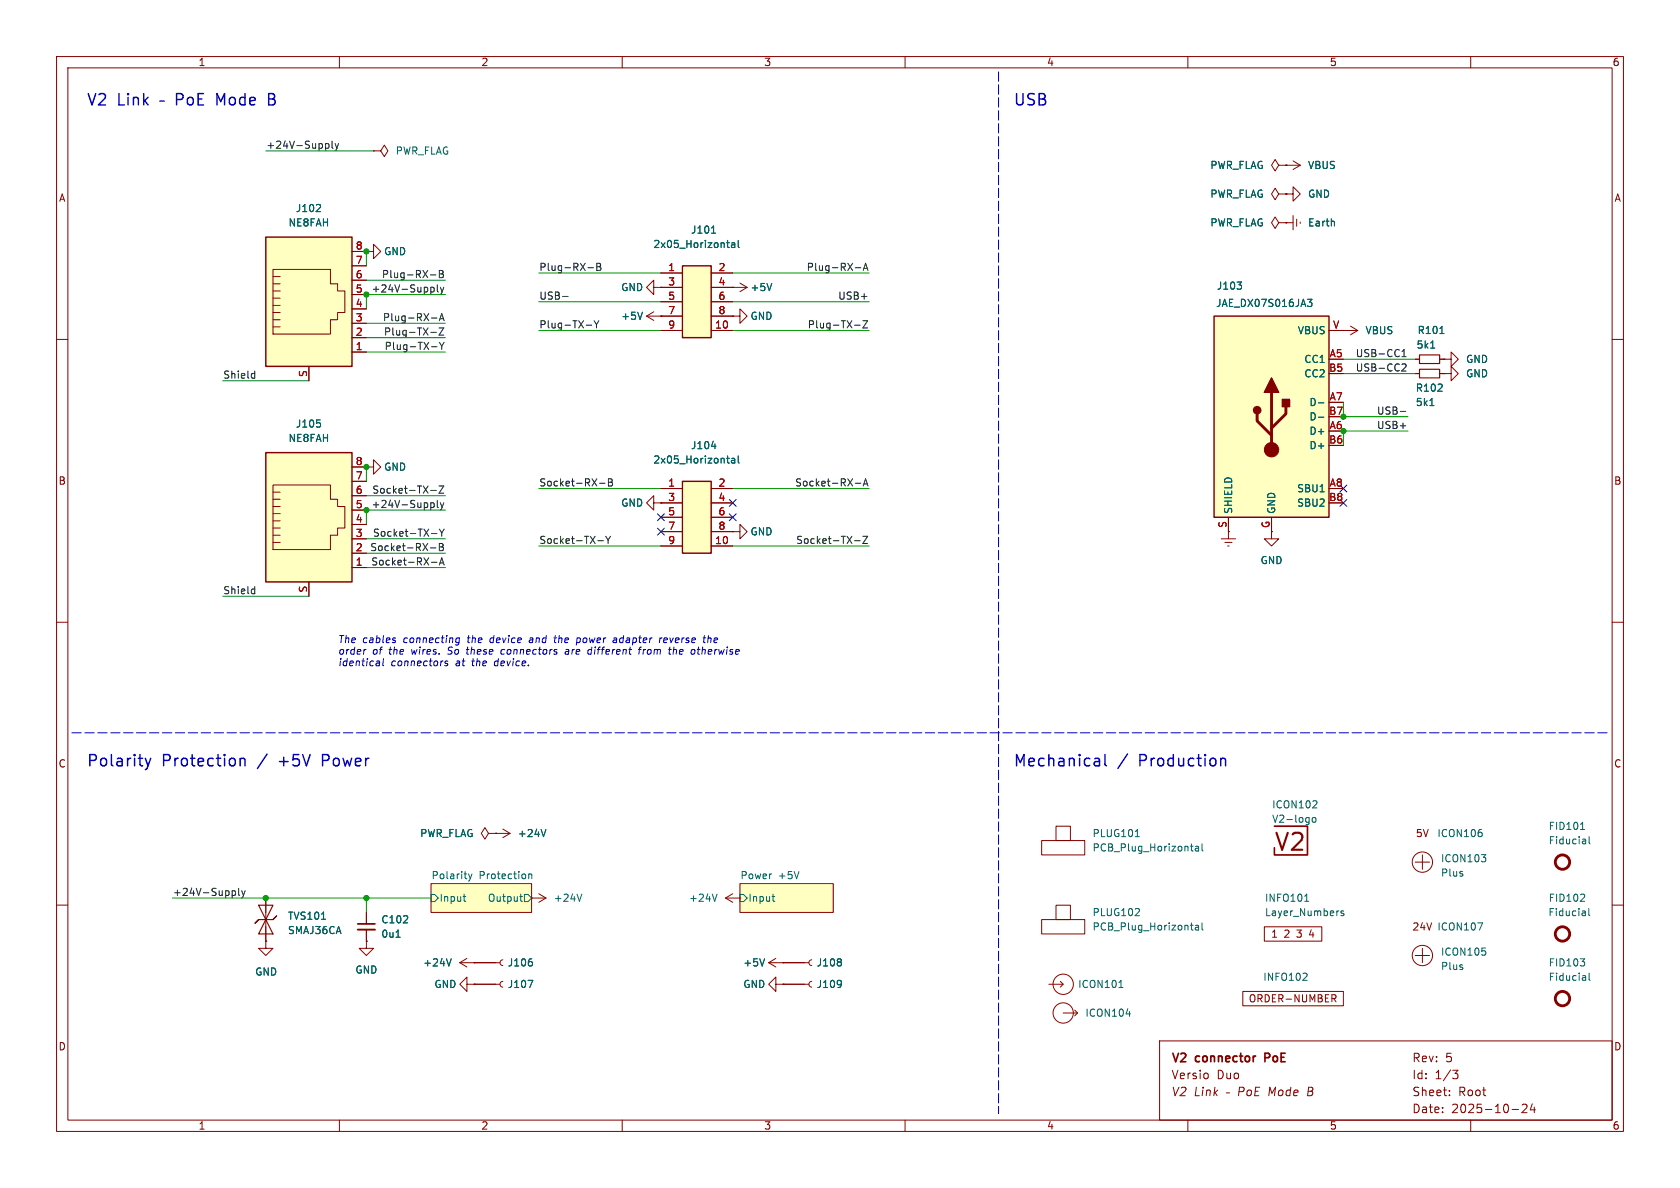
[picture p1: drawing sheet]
<svg xmlns="http://www.w3.org/2000/svg" width="297mm" height="210mm" viewBox="0 0 297 210" stroke-linecap="round" stroke-linejoin="round" font-family="sans-serif">
<g fill="none" stroke="#840000" stroke-width=".18">
<path d="M10 10h277v190h-277zM12 12h273v186h-273zM60 10v2M110 10v2M160 10v2M210 10v2M260 10v2M10 60h2M255.3 66h1.2v-1.2l1.3 1.2-1.3 1.3v-1.3M255.3 66h.1M285 60h2M10 110h2"/>
<path d="M285 110h2M76.2 156.2h17.8v5.1h-17.8zM130.8 156.2h16.5v5.1h-16.5zM10 160h2M138.4 170.2h4.6M143.5 169.7l-.3 .1-.2 .4 .2 .3 .3 .2M285 160h2M60 198v2M110 198v2M160 198v2M205 184h80v14h-80zM210 198v2"/>
<path d="M213.5 189.8v.8M216.8 193.2h.6M256.2 193.6v.1M256.2 192.8v.1M256.8 189.2h.9l-.5 .6 .5 .1v.5l-.2 .3h-.5M260 198v2M267.3 196.1h1.2M269.1 195.3l.6-.1 .2 .1 .1 .3-1 1.1h1M270.9 195.1l-.4 1.1h1M271.2 195.7v1"/>
</g>
<path d="M225.3 146.1h5.8v5h-5.8v-1.2M223.6 187h.6M224.2 186.2h-.6v1.5" fill="none" stroke="#840000" stroke-width=".3"/>
<g fill="#ffffc2" stroke="#ffffc2" stroke-width=".18">
<path d="M76.2 156.2h17.8v5.1h-17.8z"/>
<path d="M130.8 156.2h16.5v5.1h-16.5z"/>
</g>
<g fill="none" stroke="#006464" stroke-width=".18">
<path d="M76.2 158.1h.6l.7 .7-.7 .6h-.6zM81.9 158.5h.5M82.1 159.3h.3M82.8 154.5l.3 .8M83.1 155.3l-.3 .5M83.4 154.5l-.3 .8M91.9 158.5h.5M92.1 158.1v1l.3 .2M92.7 158.1h.6l.7 .7-.7 .6h-.6zM93.5 154.5v.8M93.5 154.6l.2-.1h.3v.8M130.8 158.1h.6l.7 .7-.7 .6h-.6z"/>
<path d="M136.5 158.5h.5M136.7 159.3h.3M232 144.6l.2-.1 .4 .1v.5l-.1 .2-.3 .1-.2-.2zM232.7 141.6l.1 .2v.3l-.8 .7h.8M148.6 169.6l.1 .1-.1 .3M148.6 170.1l.1 .2-.1 .4"/>
</g>
<path d="M47 41.9h15.2v22.9h-15.2z" fill="#ffffc2"/>
<g fill="none" stroke="#840000" stroke-width=".18">
<path d="M48.3 52.7h1.2M48.3 54h1.2M48.3 55.2h1.2M48.3 56.5h1.2M48.3 57.8h1.2M48.3 47.6h10.1v2.6h1.3v1.2h1.3v3.8h-1.3v1.3h-1.3v2.6h-10.1zM48.3 51.4h1.2M48.3 48.9h1.2M48.3 50.2h1.2M62.2 44.5h2.6M62.2 47h2.6M62.2 49.5h2.6"/>
<path d="M62.2 52.1h2.6M62.2 54.6h2.6M62.2 57.2h2.6M62.2 59.7h2.6M54.6 64.8v2.5M62.2 62.2h2.6M87.6 147.3h.1M87.6 147.3h2.6M88.9 146.6l1.3 .7M90.2 147.3l-1.3 .8M138.4 174h4.6M143.5 173.5l-.3 .1-.2 .4 .2 .3 .3 .2"/>
</g>
<path d="M47 41.9h15.2v22.9h-15.2z" fill="none" stroke="#840000" stroke-width=".25"/>
<path d="M56.5 36.2l.2 .2-.1 .3-.7 .7h.8M96.5 146.6l-.4 1.3M148.6 173.4h.1a1.07 1.07 0 0 1-.1 1M148.7 173.8l-.1 .2" fill="none" stroke="#006464" stroke-width=".18"/>
<path d="M120.6 85.1h5.1v12.7h-5.1z" fill="#ffffc2"/>
<path d="M120.6 85.1h5.1v12.7h-5.1z" fill="none" stroke="#840000" stroke-width=".25"/>
<g fill="none" stroke="#840000" stroke-width=".18">
<path d="M66 26.7h1.3l.6-1 .7 1-.7 1-.6-1M66 26.7h.1M64.8 44.5h1.2v-1.3l1.3 1.3-1.3 1.2v-1.2M64.8 44.5h.1M114.3 55.9l1.3 .7M114.3 55.9h2.5M115.6 50.8v-1.3l-1.3 1.3 1.3 1.3v-1.3h1.2M115.6 55.1l-1.3 .8M116.8 55.9h.1M116.8 50.8h.1M64.8 82.6h1.2v-1.3l1.3 1.3-1.3 1.2v-1.2M64.8 82.6h.1"/>
<path d="M115.6 88.9v-1.3l-1.3 1.3 1.3 1.3v-1.3h1.2M116.8 88.9h.1M116.8 86.4h3.8M116.8 88.9h3.8M116.8 91.4h3.8M116.8 94h3.8M116.8 96.5h3.8M125.7 86.4h3.8M125.7 88.9h3.8M125.7 91.4h3.8M125.7 94h3.8M125.7 96.5h3.8"/>
<path d="M86.4 147.3l-.7-1-.6 1 .6 1 .7-1h1.2M87.6 147.3h.1M94 158.8h.1M94 158.8h2.5M95.2 158l1.3 .8M96.5 158.8l-1.3 .7M47 166.4v1.2h1.3l-1.3 1.3-1.3-1.3h1.3M47 166.4h.1M64.8 166.4v1.2h1.2l-1.2 1.3-1.3-1.3h1.3M64.8 166.4h.1M83.8 170.2h4.6M83.8 174h4.6"/>
<path d="M88.9 169.7l-.4 .1-.1 .4 .1 .3 .4 .2M88.9 173.5l-.4 .1-.1 .4 .1 .3 .4 .2M137.2 174v-1.3l-1.3 1.3 1.3 1.3v-1.3h1.2M138.4 174h.1"/>
</g>
<g fill="none" stroke="#006464" stroke-width=".18">
<path d="M113.6 55.2l-.4 1.3M125.8 78.9h.8M128.5 81h.4M128.6 81.7l.3 .2M129.4 81.1h.4l.1 .8M129.9 81.3l-.4 .1-.2 .2 .2 .3 .4-.1M130.5 80.6v1.1l.2 .2M102.9 158.1l-.5 1.2M279.4 146.6h.7M279.7 145.5l.1-.1v1.2M280 158.1l.1 .2v.3l-.7 .7h.7M280.3 148.4v.8"/>
<path d="M280.3 149.1l-.1 .1M280.3 148.6l-.1 .1M280.9 147.9v1.1l.2 .2M93.3 173.3h.9l-.6 1.3M94 170l.1 .2-.1 .5M279.4 169.5h.7l-.4 .5M280 170l.1 .2-.1 .5M280.2 161.1l.1 .8M280.3 172.5v.8M280.3 161.8l-.1 .1M280.3 161.3l-.1 .1M280.3 173.2l-.1 .1"/>
<path d="M280.3 172.8h-.1M280.9 160.6v1.1l.2 .2M280.9 172v1.1l.2 .2"/>
</g>
<g fill="none" stroke="#840000" stroke-width=".51">
<circle cx="276.2" cy="152.4" r="1.27"/>
<circle cx="276.2" cy="165.1" r="1.27"/>
<circle cx="276.2" cy="176.5" r="1.27"/>
</g>
<path d="M120.6 47h5.1v12.7h-5.1z" fill="#ffffc2"/>
<path d="M120.6 47h5.1v12.7h-5.1z" fill="none" stroke="#840000" stroke-width=".25"/>
<path d="M116.8 48.3h3.8M116.8 50.8h3.8M116.8 53.3h3.8M116.8 55.9h3.8M116.8 58.4h3.8M125.7 48.3h3.8M125.7 50.8h3.8M125.7 53.3h3.8M125.7 55.9h3.8M125.7 58.4h3.8" fill="none" stroke="#840000" stroke-width=".18"/>
<path d="M125.8 41.2h.7M128.5 42.9h.4M128.6 43.6l.3 .2M129.4 43h.4l.1 .8M129.9 43.2l-.4 .1-.2 .2 .2 .3 .4-.1M130.5 42.5v1.1l.2 .2" fill="none" stroke="#006464" stroke-width=".18"/>
<path d="M47 80h15.2v22.9h-15.2z" fill="#ffffc2"/>
<g fill="none" stroke="#840000" stroke-width=".18">
<path d="M226.1 34.3l-.7-1-.6 1 .6 1 .7-1h1.2M226.1 29.2l-.7-1-.6 1 .6 1 .7-1h1.2M226.1 39.4l-.7-1-.6 1 .6 1 .7-1h1.2M227.3 34.3h.1M227.3 29.2h.1M227.3 34.3h1.3v-1.3l1.3 1.3-1.3 1.3v-1.3M227.3 39.4h.1M227.3 29.2h2.6M227.3 39.4h1.3M228.6 28.4l1.3 .8M228.6 38.1v2.5M229.2 38.7v1.3"/>
<path d="M229.9 29.2l-1.3 .8M229.9 39.2v.3M129.5 55.9h1.3v-1.3l1.3 1.3-1.3 1.3v-1.3M129.5 55.9h.1M129.5 50.8h.1M129.5 50.8h2.6M130.8 50l1.3 .8M132.1 50.8l-1.3 .8M237.5 58.4h.1M237.5 58.4h2.5M238.8 57.7l1.2 .7M240 58.4l-1.2 .8"/>
<path d="M250.2 66h.8M250.2 63.5h.8M254.5 66h.8M254.5 63.5h.8M255.3 63.5h1.2v-1.3l1.3 1.3-1.3 1.3v-1.3M255.3 63.5h.1M48.3 90.8h1.2M48.3 92.1h1.2M48.3 93.3h1.2M48.3 94.6h1.2M48.3 95.9h1.2M48.3 85.7h10.1v2.6h1.3v1.2h1.3v3.8h-1.3v1.3h-1.3v2.6h-10.1z"/>
<path d="M48.3 89.5h1.2M48.3 87h1.2M48.3 88.3h1.2M62.2 82.6h2.6M62.2 85.1h2.6M62.2 87.6h2.6M62.2 90.2h2.6M62.2 92.7h2.6M62.2 95.3h2.6M62.2 97.8h2.6M129.5 94h1.3v-1.3l1.3 1.3-1.3 1.3v-1.3M129.5 94h.1"/>
<path d="M215.9 95.3h2.5M216.5 95.9h1.3M217 96.5h.3M217.2 94h.1M217.2 94v1.3M224.8 94v1.3h1.3l-1.3 1.2-1.3-1.2h1.3M54.6 102.9v2.5M62.2 100.3h2.6M47 158.8v7.6M128.3 158.8l1.2 .7M128.3 158.8h2.5M129.5 158l-1.2 .8"/>
<path d="M130.8 158.8h.1M184.1 148.6h7.7v2.5h-7.7zM186.7 146.1h2.5v2.5h-2.5zM250.2 152.4h2.5M251.5 151.1v2.6M64.8 161.3v2M64.8 164.3v2.1M81.3 170.2h2.5M81.3 170.2l1.2 .7M82.5 174v-1.3l-1.2 1.3 1.2 1.3v-1.3h1.3M82.5 169.4l-1.2 .8M83.8 170.2h.1"/>
<path d="M83.8 174h.1M135.9 170.2l1.3 .7M135.9 170.2h2.5M137.2 169.4l-1.3 .8M138.4 170.2h.1M184.1 162.6h7.7v2.5h-7.7zM185.4 174h2.6M186.7 160h2.5v2.6h-2.5zM187.5 173.5l.5 .5-.5 .5M188 179.1h2.5M190 178.6l.5 .5-.5 .5M219.7 175.3h17.8v2.5h-17.8z"/>
<path d="M223.5 163.8h10.2v2.6h-10.2zM235.5 175.8h.4l.3 .3-.1 .3-.6 .1M235.8 176.5l.4 .6M250.2 168.9h2.5M251.5 167.6v2.6"/>
<circle cx="251.5" cy="152.4" r="1.8"/>
<circle cx="188" cy="179.1" r="1.8"/>
<circle cx="188" cy="174" r="1.8"/>
<circle cx="251.5" cy="168.9" r="1.8"/>
</g>
<path d="M47 80h15.2v22.9h-15.2z" fill="none" stroke="#840000" stroke-width=".25"/>
<g fill="none" stroke="#006464" stroke-width=".18">
<path d="M235.8 39.2l.1 .7M136.4 50.1l-.4 1.3M254.6 59h.7M56 74.2h.6M56.5 74.8l.2 .2-.2 .4M252.8 71.7h.7M252.9 61.5h.7M126.8 158.1l-.5 1.2M200.7 147.9h.7M210.4 149.6h.5M210.6 150.3l.3 .1M211.4 149.7h.4l.1 .7"/>
<path d="M211.9 149.9l-.4 .1-.2 .1 .2 .3h.4M212.5 149.2v1.1l.2 .1M230.6 159.3h.8M230.9 158.2l.1-.1v1.2M261.9 151.1h.8l-.5 .5M261.9 147.2l.1 .2-.1 .4M262.5 151.6l.2 .2-.2 .5M56.8 162.5h.8M70 165.7h.7M79.8 169.5l-.4 1.3M135.2 169.5l-.5 1.3M197.8 174.6h.7"/>
<path d="M198 173.5l.2-.2v1.3M199.1 179.2h.8M201.3 160.7l.1 .1v.3l-.7 .8h.7M210.4 163.6h.5M210.6 164.2l.3 .2M211.4 163.6h.4l.1 .8M211.9 163.9h-.4l-.2 .2 .2 .3 .4-.1M212.5 163.1v1.1l.2 .2M230.8 172l.3 .3-.1 .3-.7 .7h.8M236.6 161h.1M237.5 161.1l-.3-.1-.1 .2v.2l.4 .1v.3h-.4M261.2 163.1h.9l-.6 1.3"/>
<path d="M262 167.6h.6M262.5 168.1l.2 .2-.2 .5"/>
</g>
<path d="M251 65.3h3.5v1.5h-3.5zM251 62.7h3.5v1.6h-3.5zM45.7 162.6l-.6 .6 .6-.6h2.6l.6-.7-.6 .7M45.7 160h2.6l-1.3 2.6zM47 162.6l1.3 2.5h-2.6z" fill="none" stroke="#840000" stroke-width=".2"/>
<path d="M63.2 163.3h3.1" fill="none" stroke="#840000" stroke-width=".3"/>
<path d="M63.2 164.3h3.1" fill="none" stroke="#840000" stroke-width=".33"/>
<path d="M214.6 55.9h20.3v35.5h-20.3z" fill="#ffffc2"/>
<path d="M214.6 55.9h20.3v35.5h-20.3z" fill="none" stroke="#840000" stroke-width=".25"/>
<g fill="#840000" stroke="#840000" stroke-width=".25">
<path d="M224.8 66.8l1.3 2.5h-2.6z"/>
<path d="M226.7 70.6h1.3v1.3h-1.3z"/>
<circle cx="222.2" cy="72.5" r=".63"/>
</g>
<path d="M222.2 73.2v1.2l2.6 2.6M224.8 69.3v10.2M227.3 71.9v1.3l-2.5 2.5" fill="none" stroke="#840000" stroke-width=".51"/>
<circle cx="224.8" cy="79.5" r="1.27" fill="#840000" stroke="#840000" stroke-width=".18"/>
<g fill="none" stroke="#840000" stroke-width=".18">
<path d="M227.3 39.4h.1M227.3 34.3h.1M227.3 29.2h.1M62.2 44.5h2.6M62.2 47h2.6M62.2 49.5h2.6M62.2 52.1h2.6M62.2 54.6h2.6M62.2 57.2h2.6M62.2 59.7h2.6M64.8 44.5h.1M116.8 50.8h.1"/>
<path d="M116.8 55.9h.1M116.8 58.4h3.8M116.8 48.3h3.8M116.8 50.8h3.8M116.8 53.3h3.8M116.8 55.9h3.8M125.7 58.4h3.8M125.7 48.3h3.8M125.7 50.8h3.8M125.7 53.3h3.8M125.7 55.9h3.8M129.5 50.8h.1"/>
<path d="M129.5 55.9h.1M234.9 58.4h2.6M237.5 58.4h.1M54.6 64.8v2.5M62.2 62.2h2.6M250.2 66h.8M250.2 63.5h.8M254.5 66h.8M254.5 63.5h.8M255.3 63.5h.1M255.3 66h.1M62.2 82.6h2.6"/>
<path d="M62.2 85.1h2.6M62.2 87.6h2.6M62.2 90.2h2.6M62.2 92.7h2.6M62.2 95.3h2.6M62.2 97.8h2.6M64.8 82.6h.1M116.8 88.9h.1M116.8 86.4h3.8M116.8 88.9h3.8M116.8 91.4h3.8M116.8 94h3.8"/>
<path d="M116.8 96.5h3.8M125.7 86.4h3.8M125.7 88.9h3.8M125.7 91.4h3.8M125.7 94h3.8M125.7 96.5h3.8M129.5 94h.1M217.2 94h.1M217.2 91.4v2.6M224.8 91.4v2.6M54.6 102.9v2.5M62.2 100.3h2.6"/>
<path d="M47 158.8v2.5M87.6 147.3h.1M47 166.4h.1M47 163.8v2.6M64.8 166.4h.1M64.8 161.3v2M64.8 164.3v2.1M83.8 174h.1M83.8 170.2h.1M83.8 174h3.8M83.8 170.2h3.8M138.4 170.2h.1"/>
<path d="M138.4 174h.1M138.4 174h3.8M138.4 170.2h3.8"/>
</g>
<g fill="none" stroke="#006464" stroke-width=".18">
<path d="M56.5 36.2l.2 .2-.1 .3-.7 .7h.8M235.8 39.2l.1 .7M113.6 55.2l-.4 1.3M125.8 41.2h.7M128.5 42.9h.4M128.6 43.6l.3 .2M129.4 43h.4l.1 .8M129.9 43.2l-.4 .1-.2 .2 .2 .3 .4-.1M130.5 42.5v1.1l.2 .2M136.4 50.1l-.4 1.3M218.7 49.9h.8l-.4 .4M219.4 50.4l.1 .2-.1 .5"/>
<path d="M231.1 52.9h.8l-.4 .5 .4 .1v.6l-.2 .1-.5-.1M254.6 59h.7M56 74.2h.6M56.5 74.8l.2 .2-.2 .4M125.8 78.9h.8M233.1 71.2h.9M233.1 73.8h.9M252.8 71.7h.7M252.9 61.5h.7M128.5 81h.4M128.6 81.7l.3 .2M129.4 81.1h.4l.1 .8"/>
<path d="M129.9 81.3l-.4 .1-.2 .2 .2 .3 .4-.1M130.5 80.6v1.1l.2 .2M96.5 146.6l-.4 1.3M56.8 162.5h.8M70 165.7h.7M79.8 169.5l-.4 1.3M93.3 173.3h.9l-.6 1.3M94 170l.1 .2-.1 .5M135.2 169.5l-.5 1.3M148.6 173.4h.1a1.07 1.07 0 0 1-.1 1M148.6 169.6l.1 .1-.1 .3M148.6 170.1l.1 .2-.1 .4"/>
<path d="M148.7 173.8l-.1 .2"/>
</g>
<g fill="none" stroke="#0f0f0f" stroke-width=".18">
<path d="M57.7 25.4h.3l.2 .2-.1 .5-.4 .1M58.7 25v1l.2 .2M59.2 25.4l.3 .8M59.5 26.2l-.3 .4M59.9 25.4l-.4 .8M76.1 48.6h1M76.2 58.8h.9M76.3 56.2h.9M76.3 50.8h.3l.2 .2-.1 .5-.4 .1M77.3 50.4v1l.2 .2M77.6 58h.9l-.9 1.2h.9M77.7 47.8h.4l.2 .3-.2 .3 .2 .1 .1 .3-.2 .3h-.5z"/>
<path d="M77.7 56.7l.4-1.3 .4 1.3M77.7 48.4h.4M77.8 56.3h.6M77.9 50.8l.3 .8M78.2 51.6l-.3 .4M78.5 50.8l-.3 .8M99.5 52.4h.9M103.6 57.5h1M103.9 47.3h1M105 56.7l.4 .7M105.4 57.4v.6M105.5 46.5h.4l.3 .3-.3 .3 .3 .2v.3l-.2 .2h-.5z"/>
<path d="M105.5 47.1h.4M105.9 56.7l-.5 .7M151.1 57.5h1M151.2 47.3h1M152.5 56.7h.9l-.9 1.3h.9M152.6 47.8l.4-1.3 .4 1.3M152.7 47.4h.6M44.7 66l.3 .1M45 65.6v1.3M45 66.8l-.3 .1M76.3 61.3h.9M77.7 60.5l.4 .7"/>
<path d="M78.1 61.2v.6M78.5 60.5l-.4 .7M247.5 72.7h1M247.9 64.4l.4-.1 .3 .4-.8 .9h.8M247.9 63.1h.7M247.9 62.1l.3-.3v1.3M76.1 96.9h1M76.2 86.7h.9M76.3 99.4h.9M76.3 94.3h.9M76.3 88.9h.3l.2 .2-.1 .5-.4 .1M77.3 88.5v1l.2 .2"/>
<path d="M77.6 85.9h.9l-.9 1.3h.9M77.7 96.1h.4l.2 .2-.2 .4 .2 .1 .1 .3-.2 .2h-.5zM77.7 99.9l.4-1.3 .4 1.3M77.7 93.5l.4 .7M77.7 96.7h.4M77.8 99.5h.6M77.9 88.9l.3 .8M78.1 94.2v.6M78.2 89.7l-.3 .4M78.5 88.9l-.3 .8M78.5 93.5l-.4 .7M105.7 95.6h1"/>
<path d="M106 85.4h1M107.1 94.8l.4 .7M107.5 95.5v.6M107.6 84.6h.4l.2 .3-.2 .3 .2 .2 .1 .3-.2 .2h-.5zM107.6 85.2h.4M107.9 94.8l-.4 .7M151.1 95.6h1M151.2 85.4h1M152.5 94.8h.9l-.9 1.3h.9M152.6 85.9l.4-1.3 .4 1.3M152.7 85.5h.6M44.7 104.1l.3 .1"/>
<path d="M45 103.7v1.3M45 104.9l-.3 .1M41.2 157.5h.3l.1 .2v.5l-.4 .1M42.2 157v1.1l.2 .2M42.7 157.5l.3 .8M43 158.3l-.3 .4M43.3 157.5l-.3 .8"/>
</g>
<path d="M176.5 12.7v184.2M12.7 129.5h271.8" fill="none" stroke="#0000c2" stroke-width=".18" stroke-dasharray="1.7 .6"/>
<g fill="none" stroke="#009600" stroke-width=".18">
<path d="M47 26.7h19M64.8 44.5v2.5M64.8 57.2h13.9M64.8 49.5h13.9M64.8 59.7h13.9M78.7 52.1h-13.9v2.5M95.2 58.4h21.6M95.2 48.3h21.6M95.2 53.3h21.6M129.5 58.4h24.2M129.5 48.3h24.2M129.5 53.3h24.2"/>
<path d="M39.4 67.3h15.2M64.8 62.2h13.9M237.5 63.5h12.7M237.5 66h12.7M237.5 71.1v2.6h11.4M248.9 76.2h-11.4v2.5M64.8 82.6v2.5M64.8 87.6h13.9M64.8 95.3h13.9M64.8 97.8h13.9M78.7 90.2h-13.9v2.5M95.2 96.5h21.6"/>
<path d="M95.2 86.4h21.6M129.5 96.5h24.2M129.5 86.4h24.2M39.4 105.4h15.2M64.8 100.3h13.9M30.5 158.8h45.7M64.8 158.8v2.5"/>
</g>
<path d="M116.2 90.8l1.2 1.2M116.2 93.4l1.2 1.2M117.4 90.8l-1.2 1.2M117.4 93.4l-1.2 1.2M128.9 88.3l1.2 1.2M128.9 90.8l1.2 1.2M130.1 88.3l-1.2 1.2M130.1 90.8l-1.2 1.2M236.9 85.8l1.2 1.2M236.9 88.3l1.2 1.2M238.1 85.8l-1.2 1.2M238.1 88.3l-1.2 1.2" fill="none" stroke="#000084" stroke-width=".18"/>
<path d="M28.3 17.9h.7M39 18l-.6-1.5v2M47.5 17.5h.7M48.2 16.5h-.7v2h.8M26.6 134l-.4 1.4M43.2 134.1l.1 1.3M57 134.4h.8M57.8 133.4h-.8v2M195.3 133.4v1.7l.3 .3" fill="none" stroke="#0000c2" stroke-width=".25"/>
<g fill="none" stroke="#0000c2" stroke-width=".18">
<path d="M64.6 114.8h.1M66.7 116.8l.4 .1-.1 .8M67 117.6l-.1 .1M67.1 117.2h-.4M67.8 116.4l-.1 1.1 .1 .2M69.8 113.2l.1 .2-.1 .1M69.8 112.8h.1M79.1 115.6l.2 .1M79.2 116.9l-.3-.1-.2 .3 .4 .2v.3h-.5M80.7 113.5h.4M81.2 112.8h-.3l-.3 .2M81.2 112.8l-.2 1.1"/>
<path d="M82.4 114.8h.5M82.7 114.4l-.2 1.1 .3 .2M89.1 114.8l-.4 .1-.2 .5 .1 .2 .4 .1M93.8 113.1l-.2 .2 .1 .3M93.8 112.8h-.1M97.9 112.8h.5M98.2 112.3l-.2 1.1 .3 .2M100 114.9h.5M100.6 115.1l-.5 .1-.2 .1 .2 .4 .4-.1M101.9 113.5h.5M102 112.8l-.1 1.2M102.4 112.8h-.4"/>
<path d="M104.1 114.9h.5M104.5 115.6l-.4 .1M104.6 114.4l-.1 1.3M108.5 112.8h.5l-.1 .8M109 113.5l-.5 .1M109 113.1h-.4M112.9 114.8h.4M113.1 114.6l-.2 1.1M113.8 114.8l-.1 .9M114 114.8l-.3 .2M116.7 112.8l-.1 .8M117 112.8l-.4 .2"/>
<path d="M117.6 112.8l-.2 .1-.1 .5 .2 .2h.2M118 113.1l-.7 .1M118.2 114.8h.5M118.4 115.7h.2M119.1 114.4l-.1 1.3M119.6 114.9l-.3-.1-.2 .1M123.3 114.8h.5M123.5 114.4l-.1 1.1 .2 .2M124.3 112.8h.5M124.6 113.6h.1M125.3 112.3l-.2 1.3M125.7 112.8h-.3l-.2 .1"/>
</g>
<g fill="#009600" stroke="#009600" stroke-width=".18">
<circle cx="64.8" cy="44.5" r=".46"/>
<circle cx="64.8" cy="52.1" r=".46"/>
<circle cx="64.8" cy="82.6" r=".46"/>
<circle cx="237.5" cy="73.7" r=".46"/>
<circle cx="237.5" cy="76.2" r=".46"/>
<circle cx="64.8" cy="158.8" r=".46"/>
<circle cx="47" cy="158.8" r=".46"/>
<circle cx="64.8" cy="90.2" r=".46"/>
</g>
<text font-size="4.2" fill="#840000" x="225.1" y="150.9">V2</text>
<g font-size="2.8" fill="#0000c2">
<text x="15.2" y="18.8">V2</text>
<text x="20.7" y="18.8">Link</text>
<text x="31.7" y="18.8">PoE</text>
<text x="39.2" y="18.8">Mode</text>
<text x="48.7" y="18.8">B</text>
<text x="179.1" y="18.8">USB</text>
<text x="15.2" y="135.6">Polarity</text>
<text x="28.6" y="135.6">Protection</text>
<text x="45.9" y="135.6">/</text>
<text x="49.8" y="135.6">+5V</text>
<text x="57.8" y="135.6">Power</text>
<text x="179.1" y="135.6">Mechanical</text>
<text x="197.6" y="135.6">/</text>
<text x="201.6" y="135.6">Production</text>
</g>
<g font-size="2.1" fill="#840000">
<text x="207" y="188.2">V2</text>
<text x="207" y="191">Versio</text>
<text x="211.5" y="188.2">connector</text>
<text x="215.1" y="191">Duo</text>
<text x="224.3" y="188.2">PoE</text>
<text x="249.6" y="188">Rev:</text>
<text x="249.6" y="191">Id:</text>
<text x="253.7" y="191">1/3</text>
<text x="255.5" y="188">5</text>
<text x="207" y="194">V2 Link</text>
<text x="219" y="194">PoE Mode</text>
<text x="231.5" y="194">B</text>
<text x="249.6" y="197">Date:</text>
<text x="249.6" y="194">Sheet:</text>
<text x="256.6" y="197">2025-10-24</text>
<text x="257.8" y="194">Root</text>
</g>
<g font-size="1.8" fill="#840000">
<text x="35" y="11.9">1</text>
<text x="85" y="11.9">2</text>
<text x="135" y="11.9">3</text>
<text x="185" y="11.9">4</text>
<text x="235" y="11.9">5</text>
<text x="285" y="11.9">6</text>
<text x="10.3" y="35.9">A</text>
<text x="285.3" y="35.9">A</text>
<text x="10.3" y="85.9">B</text>
<text x="285.3" y="85.9">B</text>
<text x="10.3" y="135.9">C</text>
<text x="285.3" y="135.9">C</text>
<text x="250.2" y="148.2">5V</text>
<text x="224.6" y="166">1</text>
<text x="227" y="166">2</text>
<text x="229.4" y="166">3</text>
<text x="231.8" y="166">4</text>
<text x="249.6" y="164.7">24V</text>
<text x="220.7" y="177.4">ORDER-NUMBER</text>
<text x="10.3" y="185.9">D</text>
<text x="285.3" y="185.9">D</text>
<text x="35" y="199.9">1</text>
<text x="85" y="199.9">2</text>
<text x="135" y="199.9">3</text>
<text x="185" y="199.9">4</text>
<text x="235" y="199.9">5</text>
<text x="285" y="199.9">6</text>
</g>
<g font-size="1.8" fill="#0f0f0f">
<text x="47" y="26.4">+24V-Supply</text>
<text x="95.2" y="48">Plug-RX-B</text>
<text x="142.5" y="48">Plug-RX-A</text>
<text x="65.6" y="51.8">+24V-Supply</text>
<text x="67.4" y="49.2">Plug-RX-B</text>
<text x="95.2" y="53.1">USB-</text>
<text x="148.1" y="53.1">USB+</text>
<text x="67.6" y="56.9">Plug-RX-A</text>
<text x="67.8" y="59.4">Plug-TX-Z</text>
<text x="95.2" y="58.1">Plug-TX-Y</text>
<text x="142.7" y="58.1">Plug-TX-Z</text>
<text x="67.9" y="61.9">Plug-TX-Y</text>
<text x="239.6" y="65.8">USB-CC2</text>
<text x="239.6" y="63.2">USB-CC1</text>
<text x="39.4" y="67">Shield</text>
<text x="243.3" y="73.4">USB-</text>
<text x="243.3" y="75.9">USB+</text>
<text x="65.6" y="89.9">+24V-Supply</text>
<text x="65.7" y="87.3">Socket-TX-Z</text>
<text x="95.2" y="86.1">Socket-RX-B</text>
<text x="140.5" y="86.1">Socket-RX-A</text>
<text x="65.8" y="95">Socket-TX-Y</text>
<text x="65.4" y="97.5">Socket-RX-B</text>
<text x="65.5" y="100">Socket-RX-A</text>
<text x="95.2" y="96.2">Socket-TX-Y</text>
<text x="140.6" y="96.2">Socket-TX-Z</text>
<text x="39.4" y="105.1">Shield</text>
<text x="30.5" y="158.5">+24V-Supply</text>
</g>
<g font-size="1.8" fill="#006464">
<text x="69.9" y="27.5">PWR_FLAG</text>
<text x="213.9" y="35.2">PWR_FLAG</text>
<text x="213.9" y="30.1">PWR_FLAG</text>
<text x="231.1" y="35.2">GND</text>
<text x="231.1" y="30.1">VBUS</text>
<text x="50.9" y="40.2">NE8FAH</text>
<text x="52.2" y="37.7">J102</text>
<text x="122.1" y="41.5">J101</text>
<text x="213.9" y="40.2">PWR_FLAG</text>
<text x="231.1" y="40.2">Earth</text>
<text x="67.8" y="45.3">GND</text>
<text x="115.4" y="44">2x05_Horizontal</text>
<text x="109.7" y="51.7">GND</text>
<text x="132.6" y="51.7">+5V</text>
<text x="215" y="51.4">J103</text>
<text x="109.7" y="56.7">+5V</text>
<text x="132.6" y="56.7">GND</text>
<text x="214.9" y="54.5">JAE_DX07S016JA3</text>
<text x="229.3" y="59.3">VBUS</text>
<text x="241.3" y="59.3">VBUS</text>
<text x="250.5" y="59.2">R101</text>
<text x="230.5" y="64.4">CC1</text>
<text x="250.3" y="61.8">5k1</text>
<text x="259.1" y="64.4">GND</text>
<text x="230.5" y="66.9">CC2</text>
<text x="231.4" y="72">D-</text>
<text x="250.2" y="69.4">R102</text>
<text x="250.2" y="72">5k1</text>
<text x="259.1" y="66.9">GND</text>
<text x="52.2" y="75.8">J105</text>
<text x="231.4" y="74.5">D-</text>
<text x="231.4" y="77.1">D+</text>
<text x="50.9" y="78.3">NE8FAH</text>
<text x="67.8" y="83.4">GND</text>
<text x="115.4" y="82.1">2x05_Horizontal</text>
<text x="122.1" y="79.6">J104</text>
<text x="231.4" y="79.6">D+</text>
<text x="109.7" y="89.8">GND</text>
<text x="229.2" y="87.2">SBU1</text>
<text x="229.2" y="89.8">SBU2</text>
<text x="132.6" y="94.8">GND</text>
<text x="218" y="90.9" transform="rotate(-90 218 90.9)">SHIELD</text>
<text x="225.7" y="90.9" transform="rotate(-90 225.7 90.9)">GND</text>
<text x="222.8" y="99.9">GND</text>
<text x="224.8" y="143.1">ICON102</text>
<text x="74.2" y="148.2">PWR_FLAG</text>
<text x="91.4" y="148.2">+24V</text>
<text x="193" y="148.2">PLUG101</text>
<text x="224.8" y="145.6">V2-logo</text>
<text x="254" y="148.2">ICON106</text>
<text x="273.7" y="146.9">FID101</text>
<text x="273.7" y="149.5">Fiducial</text>
<text x="76.2" y="155.5">Polarity</text>
<text x="84.7" y="155.5">Protection</text>
<text x="130.8" y="155.5">Power</text>
<text x="137.6" y="155.5">+5V</text>
<text x="193" y="150.7">PCB_Plug_Horizontal</text>
<text x="254.6" y="152.6">ICON103</text>
<text x="254.6" y="155.2">Plus</text>
<text x="77.6" y="159.6">Input</text>
<text x="86.2" y="159.6">Output</text>
<text x="97.8" y="159.6">+24V</text>
<text x="121.7" y="159.6">+24V</text>
<text x="132.2" y="159.6">Input</text>
<text x="223.5" y="159.6">INFO101</text>
<text x="273.7" y="159.6">FID102</text>
<text x="50.8" y="165.3">SMAJ36CA</text>
<text x="50.8" y="162.8">TVS101</text>
<text x="67.3" y="163.4">C102</text>
<text x="67.3" y="166">0u1</text>
<text x="193" y="162.2">PLUG102</text>
<text x="193" y="164.7">PCB_Plug_Horizontal</text>
<text x="223.5" y="162.2">Layer_Numbers</text>
<text x="254" y="164.7">ICON107</text>
<text x="273.6" y="162.2">Fiducial</text>
<text x="45" y="172.7">GND</text>
<text x="62.7" y="172.3">GND</text>
<text x="74.7" y="171">+24V</text>
<text x="89.7" y="171">J106</text>
<text x="131.3" y="171">+5V</text>
<text x="144.3" y="171">J108</text>
<text x="223.2" y="173.6">INFO102</text>
<text x="254.6" y="169.1">ICON105</text>
<text x="254.6" y="171.7">Plus</text>
<text x="273.7" y="171">FID103</text>
<text x="273.7" y="173.6">Fiducial</text>
<text x="76.7" y="174.9">GND</text>
<text x="89.7" y="174.9">J107</text>
<text x="131.3" y="174.9">GND</text>
<text x="144.3" y="174.9">J109</text>
<text x="190.5" y="174.9">ICON101</text>
<text x="191.8" y="179.9">ICON104</text>
</g>
<g font-size="1.8" fill="#a90000">
<text x="62.8" y="44.2">8</text>
<text x="62.8" y="46.7">7</text>
<text x="62.8" y="49.3">6</text>
<text x="62.8" y="51.8">5</text>
<text x="118" y="48">1</text>
<text x="118" y="50.5">3</text>
<text x="118" y="53.1">5</text>
<text x="126.9" y="48">2</text>
<text x="126.9" y="50.5">4</text>
<text x="126.9" y="53.1">6</text>
<text x="62.8" y="54.4">4</text>
<text x="62.8" y="56.9">3</text>
<text x="62.8" y="59.4">2</text>
<text x="118" y="55.6">7</text>
<text x="118" y="58.2">9</text>
<text x="126.3" y="58.2">10</text>
<text x="126.9" y="55.6">8</text>
<text x="235.6" y="58.2">V</text>
<text x="62.8" y="62">1</text>
<text x="234.9" y="65.8">B5</text>
<text x="235" y="63.2">A5</text>
<text x="54.4" y="66.7" transform="rotate(-90 54.4 66.7)">S</text>
<text x="235" y="70.9">A7</text>
<text x="234.9" y="73.4">B7</text>
<text x="235" y="75.9">A6</text>
<text x="62.8" y="82.3">8</text>
<text x="234.9" y="78.5">B6</text>
<text x="62.8" y="84.8">7</text>
<text x="62.8" y="87.4">6</text>
<text x="62.8" y="89.9">5</text>
<text x="118" y="86.1">1</text>
<text x="118" y="88.6">3</text>
<text x="126.9" y="86.1">2</text>
<text x="126.9" y="88.6">4</text>
<text x="234.9" y="88.6">B8</text>
<text x="235" y="86.1">A8</text>
<text x="62.8" y="92.5">4</text>
<text x="62.8" y="95">3</text>
<text x="118" y="91.2">5</text>
<text x="118" y="93.7">7</text>
<text x="126.9" y="91.2">6</text>
<text x="126.9" y="93.7">8</text>
<text x="216.9" y="93.4" transform="rotate(-90 216.9 93.4)">S</text>
<text x="224.5" y="93.4" transform="rotate(-90 224.5 93.4)">G</text>
<text x="62.8" y="97.5">2</text>
<text x="62.8" y="100.1">1</text>
<text x="118" y="96.3">9</text>
<text x="126.3" y="96.3">10</text>
<text x="54.4" y="104.8" transform="rotate(-90 54.4 104.8)">S</text>
</g>
<g font-size="1.8" fill="#0000c2">
<text x="59.7" y="113.8">The</text>
<text x="64.1" y="113.8">cables</text>
<text x="71.4" y="113.8">connecting</text>
<text x="82.9" y="113.8">the</text>
<text x="87.1" y="113.8">device</text>
<text x="94.2" y="113.8">and</text>
<text x="98.8" y="113.8">the</text>
<text x="103" y="113.8">power</text>
<text x="109.6" y="113.8">adapter</text>
<text x="118" y="113.8">reverse</text>
<text x="126" y="113.8">the</text>
<text x="59.7" y="115.8">order</text>
<text x="59.7" y="117.9">identical</text>
<text x="65.8" y="115.8">of</text>
<text x="68.9" y="115.8">the</text>
<text x="69.1" y="117.9">connectors</text>
<text x="73" y="115.8">wires.</text>
<text x="79.6" y="115.8">So</text>
<text x="80.7" y="117.9">at</text>
<text x="83.1" y="115.8">these</text>
<text x="83.7" y="117.9">the</text>
<text x="87.8" y="117.9">device.</text>
<text x="89.4" y="115.8">connectors</text>
<text x="101" y="115.8">are</text>
<text x="105.2" y="115.8">different</text>
<text x="114.4" y="115.8">from</text>
<text x="119.9" y="115.8">the</text>
<text x="124" y="115.8">otherwise</text>
</g>
</svg>
